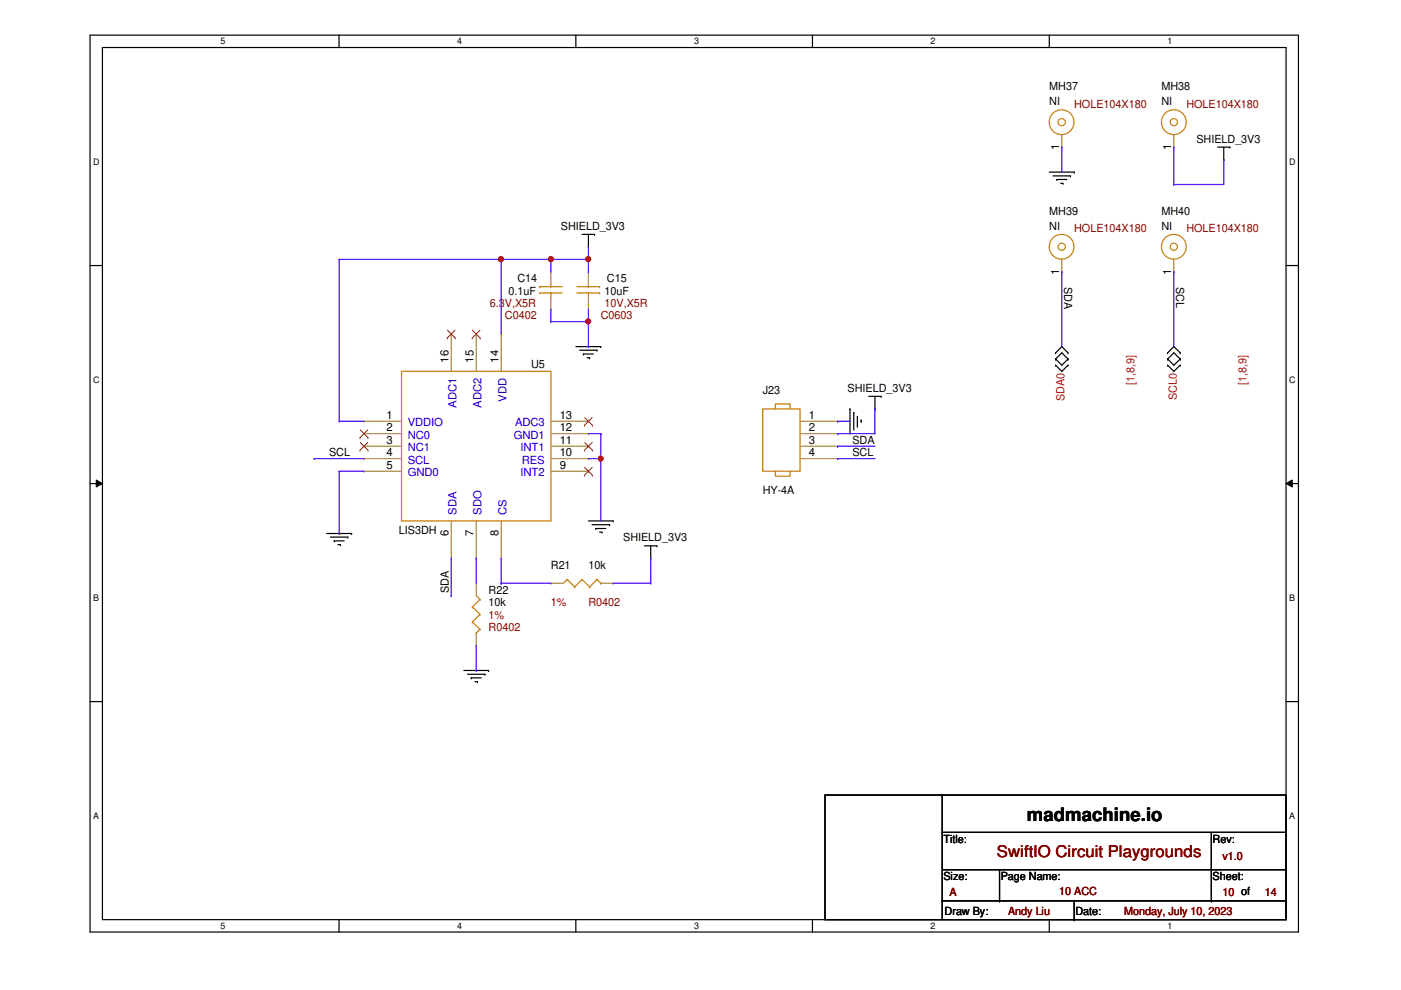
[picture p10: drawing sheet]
<svg xmlns="http://www.w3.org/2000/svg" width="297mm" height="210mm" viewBox="0 0 297 210" stroke-linecap="round" stroke-linejoin="round" font-family="sans-serif">
<path d="M19.1 7.5h256.2v190.1h-256.2zM21.7 10.1h251v184.9h-251z" fill="none" stroke="#000" stroke-width=".25"/>
<g fill="#fff">
<path d="M46.8 7.7h1v2.1h-1z"/>
<path d="M46.8 195.2h1v2.2h-1z"/>
</g>
<path d="M71.9 7.5v2.6M71.9 195v2.6" fill="none" stroke="#000" stroke-width=".25"/>
<g fill="#fff">
<path d="M96.9 7.7h1.1v2.1h-1.1z"/>
<path d="M96.9 195.2h1.1v2.2h-1.1z"/>
</g>
<path d="M122.1 7.5v2.6M122.1 195v2.6" fill="none" stroke="#000" stroke-width=".25"/>
<g fill="#fff">
<path d="M147.2 7.7h1v2.1h-1z"/>
<path d="M147.2 195.2h1v2.2h-1z"/>
</g>
<path d="M172.3 7.5v2.6M172.3 195v2.6" fill="none" stroke="#000" stroke-width=".25"/>
<g fill="#fff">
<path d="M197.3 7.7h1v2.1h-1z"/>
<path d="M197.3 195.2h1v2.2h-1z"/>
</g>
<path d="M222.5 7.5v2.6M222.5 195v2.6" fill="none" stroke="#000" stroke-width=".25"/>
<g fill="#fff">
<path d="M247.5 7.7h1v2.1h-1z"/>
<path d="M247.5 195.2h1v2.2h-1z"/>
<path d="M19.8 33.2h1.3v2.1h-1.3z"/>
<path d="M273.3 33.2h1.4v2.1h-1.4z"/>
<path d="M19.8 79.4h1.3v2.1h-1.3z"/>
<path d="M273.3 79.4h1.4v2.1h-1.4z"/>
</g>
<path d="M19.1 56.3h2.6M272.7 56.3h2.6" fill="none" stroke="#000" stroke-width=".25"/>
<g fill="#fff">
<path d="M19.8 125.6h1.2v2.2h-1.2z"/>
<path d="M273.3 125.6h1.3v2.2h-1.3z"/>
</g>
<path d="M19.1 102.5h2.6M272.7 102.5h2.6" fill="none" stroke="#000" stroke-width=".25"/>
<path d="M20.4 101.8l1.3 .7-1.3 .8zM272.7 102.5l1.3-.7v1.5z" fill="#000"/>
<path d="M20.4 101.8l1.3 .7-1.3 .8zM272.7 102.5l1.3-.7v1.5z" fill="none" stroke="#000" stroke-width=".21"/>
<g fill="#fff">
<path d="M19.8 171.9h1.2v2.1h-1.2z"/>
<path d="M273.3 171.9h1.3v2.1h-1.3z"/>
</g>
<g fill="none" stroke="#000" stroke-width=".25">
<path d="M222.5 36.5h5.3M223.3 37.3h3.6M224.1 38.1h.1M224.1 38.1h2.1M224.9 38.9h.5M225.4 38.9h.1M226.9 37.3h.1M227.8 36.5h.1M258.1 31.2h2.7M259.5 33.9h.1M259.5 31.2v2.7M260.8 31.2h.1"/>
<path d="M123.4 49.7h2.7M124.8 52.3h.1M124.8 49.7v2.6M126.1 49.7h.1M122.1 73.5h5.3M122.9 74.3h3.7M123.7 75.1h.1M123.7 75.1h2.1M124.5 75.9h.5M125 75.9h.1M126.6 74.3h.1M127.4 73.5h.1"/>
<path d="M223.8 74.8h.1M223.8 76.1h.1M223.8 77.4h.1M223.8 74.8l1.3-1.3 1.3 1.3M223.8 76.1l1.3-1.3 1.3 1.3M223.8 77.4l1.3 1.3 1.3-1.3M223.8 76.1l1.3 1.3 1.3-1.3M226.4 74.8h.1M226.4 76.1h.1M226.4 77.4h.1M247.6 74.8h.1M247.6 76.1h.1"/>
<path d="M247.6 77.4h.1M247.6 74.8l1.3-1.3 1.3 1.3M247.6 76.1l1.3-1.3 1.3 1.3M247.6 77.4l1.3 1.3 1.3-1.3M247.6 76.1l1.3 1.3 1.3-1.3M250.2 74.8h.1M250.2 76.1h.1M250.2 77.4h.1M180.2 86.7h.1M180.2 86.7v5.2M181 87.5h.1M181 87.5v3.7"/>
<path d="M181.8 90.4h.1M181.8 88.3v2.1M182.6 89.1h.1M182.6 89.1v.5M184.2 84h2.6M185.5 86.7h.1M185.5 84v2.7M186.8 84h.1M69.3 113.1h5.2M70.1 113.9h3.6M70.9 114.7h.1M70.9 114.7h2.1"/>
<path d="M71.6 115.5h.6M72.2 115.5h.1M73.7 113.9h.1M74.5 113.1h.1M124.8 110.4h5.2M125.5 111.3h3.7M126.3 112.1h.1M126.3 112.1h2.1M127.1 112.8h.5M127.6 112.8h.1M129.2 111.3h.1M130 110.4h.1"/>
<path d="M136.6 115.7h2.7M138 118.4h.1M138 115.7v2.7M139.3 115.7h.1M19.1 148.8h2.6M98.3 142.2h5.3M99.1 143h3.7M99.9 143.7h.1M99.9 143.7h2.1M100.7 144.5h.5M101.2 144.5h.1M102.8 143h.1"/>
<path d="M103.6 142.2h.1M272.7 148.8h2.6M174.9 168.6h97.8v26.4h-97.8zM199.8 168.6h.1M199.8 168.6v26.4M199.8 176.5h72.9M256.8 176.5v14.5M272.7 176.5h.1M199.8 191h.1M199.8 191h72.9M199.8 184.4h72.9M211.9 191h.1"/>
<path d="M211.9 184.4v6.6M227.8 195h.1M227.8 191v4M256.8 184.4h.1M256.8 191h.1M272.7 184.4h.1"/>
</g>
<g fill="none" stroke="#cc8006" stroke-width=".25">
<path d="M85.1 78.7h31.7v31.7h-31.7zM114.4 60.8h.1M114.4 62.1h.1M114.4 60.8h4.8M114.4 62.1h4.8M116.8 62.1h.1M116.8 60.8h.1M116.8 60.3v.5M116.8 62.1v.8M122.3 60.8h4.8M122.3 62.1h4.8M124.8 62.1h.1"/>
<path d="M124.8 60.8h.1M124.8 60.3v.5M124.8 62.1v.8M127.1 60.8h.1M127.1 62.1h.1M161.7 86.7h7.9v13.2h-7.9zM164.4 99.9v1.1h3.1v-1.1M164.4 86.7v-1.1h3.1v1.1M100.2 128.7h.1M100.2 131.9h.1M100.2 128.7l1.6 1.6M100.2 131.9l1.6 1.5"/>
<path d="M101 134.2h.1M101 126.3l.8 .8M101.8 127.1h.1M101.8 130.3h.1M101.8 133.4h.1M101.8 127.1l-1.6 1.6M101.8 130.3l-1.6 1.6M101.8 133.4l-.8 .8M120.3 122.9h.1M120.3 122.9l-.8 .8M120.3 122.9l1.5 1.6M121.8 124.5h.1"/>
<path d="M123.4 122.9h.1M123.4 122.9l-1.6 1.6M123.4 122.9l1.6 1.6M125 124.5h.1M126.6 122.9h.1M126.6 122.9l-1.6 1.6M126.6 122.9l.8 .8M127.4 123.7h.1"/>
<circle cx="225.1" cy="25.9" r="2.63"/>
<circle cx="225.1" cy="25.9" r=".77"/>
<circle cx="248.9" cy="25.9" r="2.63"/>
<circle cx="248.9" cy="25.9" r=".76"/>
<circle cx="225.1" cy="52.3" r="2.63"/>
<circle cx="225.1" cy="52.3" r=".77"/>
<circle cx="248.9" cy="52.3" r="2.63"/>
<circle cx="248.9" cy="52.3" r=".76"/>
</g>
<g fill="none" stroke="#a84" stroke-width=".25">
<path d="M225.1 31.2h.1M225.1 28.6v2.6M248.9 31.2h.1M248.9 28.6v2.6M116.8 57.6h.1M116.8 57.6v2.7M124.8 57.6h.1M124.8 57.6v2.7M225.1 57.6h.1M225.1 55v2.6M248.9 57.6h.1M248.9 55v2.6"/>
<path d="M95.7 70.8h.1M95.7 70.8v7.9M101 70.8h.1M101 70.8v7.9M106.3 70.8h.1M106.3 70.8v7.9M116.8 65.5h.1M116.8 62.9v2.6M124.8 65.5h.1M124.8 62.9v2.6M77.2 89.3h.1M77.2 91.9h.1"/>
<path d="M77.2 94.6h.1M77.2 97.2h.1M77.2 99.9h.1M77.2 89.3h7.9M77.2 91.9h7.9M77.2 94.6h7.9M77.2 97.2h7.9M77.2 99.9h7.9M116.8 89.3h8M116.8 91.9h8M116.8 94.6h8M116.8 97.2h8"/>
<path d="M116.8 99.9h8M124.8 99.9h.1M124.8 97.2h.1M124.8 94.6h.1M124.8 91.9h.1M124.8 89.3h.1M169.6 89.3h8M169.6 91.9h8M169.6 94.6h8M169.6 97.2h8M177.6 89.3h.1M177.6 91.9h.1"/>
<path d="M177.6 94.6h.1M177.6 97.2h.1M95.7 118.4h.1M95.7 110.4v8M101 118.4h.1M101 110.4v8M106.3 118.4h.1M106.3 110.4v8M101 123.7h.1M101 136.9h.1M101 123.7v2.6M101 134.2v2.7"/>
<path d="M116.8 123.7h.1M116.8 123.7h2.7M127.4 123.7h2.6M130 123.7h.1"/>
</g>
<g fill="none" stroke="#804000" stroke-width=".21">
<path d="M94.8 71.7h.1M94.9 70l1.6 1.7M96.5 70l-1.7 1.7M96.5 71.7h.1M100.1 71.7h.1M100.2 70l1.6 1.7M101.8 70l-1.7 1.7M101.8 71.7h.1M76.3 92.8h.1M76.3 95.5h.1M76.4 91.1l1.6 1.7M76.4 93.8l1.6 1.7"/>
<path d="M78 91.1l-1.7 1.7M78 93.8l-1.7 1.7M78 92.8h.1M78 95.5h.1M123.9 95.5h.1M123.9 90.2h.1M124 99.1l1.6 1.7M124 93.8l1.6 1.7M124 88.5l1.6 1.7M125.6 99.1l-1.7 1.7M125.6 93.8l-1.7 1.7M125.6 88.5l-1.7 1.7"/>
<path d="M125.6 95.5h.1M125.6 90.2h.1M123.9 100.8h.1M125.6 100.8h.1"/>
</g>
<g fill="none" stroke="#4200ff" stroke-width=".25">
<path d="M66.6 97.2h.1M66.6 97.2h10.6M124.8 91.9h2.6M124.8 97.2h2.6M127.4 91.9h.1M127.4 97.2h.1M127.4 91.9v18.5M177.6 89.3h.1M177.6 91.9h.1M177.6 94.6h.1M177.6 97.2h.1M177.6 89.3h2.6"/>
<path d="M177.6 94.6h7.9M177.6 97.2h7.9M185.5 86.7h.1M185.5 86.7v5.2h-7.9M95.7 118.4v7.9M95.7 126.3h.1"/>
</g>
<circle cx="127.3" cy="97.2" r=".5" fill="#f00"/>
<circle cx="127.3" cy="97.2" r=".5" fill="none" stroke="#f00" stroke-width=".25"/>
<path d="M124.8 55h.1M124.8 52.3v2.7M116.8 68.2h.1M116.8 65.5v2.7M116.8 68.2h8M124.8 68.2h.1M124.8 65.5v2.7" fill="none" stroke="#4200ff" stroke-width=".25"/>
<circle cx="124.7" cy="68.2" r=".51" fill="#f00"/>
<circle cx="124.7" cy="68.2" r=".51" fill="none" stroke="#f00" stroke-width=".25"/>
<path d="M106.3 55h.1M106.3 55v15.8M124.8 73.5h.1M124.8 68.2v5.3" fill="none" stroke="#4200ff" stroke-width=".25"/>
<circle cx="106.2" cy="54.9" r=".51" fill="#f00"/>
<circle cx="106.2" cy="54.9" r=".51" fill="none" stroke="#f00" stroke-width=".25"/>
<path d="M106.3 55h10.5M116.8 55h.1M124.8 57.6h.1M124.8 55v2.6" fill="none" stroke="#4200ff" stroke-width=".25"/>
<circle cx="124.7" cy="54.9" r=".51" fill="#f00"/>
<circle cx="124.7" cy="54.9" r=".51" fill="none" stroke="#f00" stroke-width=".25"/>
<path d="M116.8 55h.1M116.8 55v2.6" fill="none" stroke="#4200ff" stroke-width=".25"/>
<circle cx="116.8" cy="54.9" r=".51" fill="#f00"/>
<circle cx="116.8" cy="54.9" r=".51" fill="none" stroke="#f00" stroke-width=".25"/>
<g fill="none" stroke="#4200ff" stroke-width=".25">
<path d="M225.1 31.2h.1M225.1 31.2v5.3M248.9 31.2h.1M248.9 39.1h.1M248.9 31.2v7.9M259.5 33.9h.1M259.5 33.9v5.2h-10.6M71.9 55h.1M71.9 55h34.4M71.9 55v34.3M106.3 55h.1M116.8 55h8"/>
<path d="M124.8 55h.1M225.1 57.6h.1M225.1 57.6v15.9M248.9 57.6h.1M248.9 57.6v15.9M71.9 89.3h.1M71.9 99.9h.1M71.9 89.3h5.3M71.9 99.9v13.2M71.9 99.9h5.3M71.9 113.1h.1M101 118.4h.1"/>
<path d="M101 118.4v5.3M106.3 118.4v5.3M138 118.4h.1M138 118.4v5.3M101 136.9v5.3M106.3 123.7h.1M106.3 123.7h10.5M130 123.7h8M138 123.7h.1M101 142.2h.1"/>
</g>
<circle cx="127.3" cy="97.2" r=".5" fill="#f00"/>
<circle cx="127.3" cy="97.2" r=".5" fill="none" stroke="#f00" stroke-width=".25"/>
<circle cx="124.7" cy="68.2" r=".51" fill="#f00"/>
<circle cx="124.7" cy="68.2" r=".51" fill="none" stroke="#f00" stroke-width=".25"/>
<circle cx="106.2" cy="54.9" r=".51" fill="#f00"/>
<circle cx="106.2" cy="54.9" r=".51" fill="none" stroke="#f00" stroke-width=".25"/>
<circle cx="124.7" cy="54.9" r=".51" fill="#f00"/>
<circle cx="124.7" cy="54.9" r=".51" fill="none" stroke="#f00" stroke-width=".25"/>
<circle cx="116.8" cy="54.9" r=".51" fill="#f00"/>
<circle cx="116.8" cy="54.9" r=".51" fill="none" stroke="#f00" stroke-width=".25"/>
<text font-size="3.9" x="217.7" y="174.1">madmachine.io</text>
<text font-size="3.4" fill="#800000" x="211.4" y="181.7">SwiftIO Circuit Playgrounds</text>
<g font-size="2.4">
<text x="222.5" y="19.1">MH37</text>
<text x="222.5" y="22.3">NI</text>
<text x="246.3" y="19.1">MH38</text>
<text x="246.3" y="22.3">NI</text>
<text x="224.6" y="31.8" transform="rotate(-90 224.6 31.8)">1</text>
<text x="248.3" y="31.8" transform="rotate(-90 248.3 31.8)">1</text>
<text x="253.7" y="30.2">SHIELD_3V3</text>
<text x="222.5" y="45.6">MH39</text>
<text x="246.3" y="45.6">MH40</text>
<text x="118.9" y="48.7">SHIELD_3V3</text>
<text x="222.5" y="48.7">NI</text>
<text x="246.3" y="48.7">NI</text>
<text x="109.7" y="59.8">C14</text>
<text x="128.7" y="59.8">C15</text>
<text x="224.6" y="58.2" transform="rotate(-90 224.6 58.2)">1</text>
<text x="248.3" y="58.2" transform="rotate(-90 248.3 58.2)">1</text>
<text x="107.8" y="62.5">0.1uF</text>
<text x="128.2" y="62.5">10uF</text>
<text x="225.6" y="60.8" transform="rotate(90 225.6 60.8)">SDA</text>
<text x="249.4" y="60.8" transform="rotate(90 249.4 60.8)">SCL</text>
<text x="95.1" y="76.9" transform="rotate(-90 95.1 76.9)">16</text>
<text x="100.4" y="76.9" transform="rotate(-90 100.4 76.9)">15</text>
<text x="105.7" y="76.9" transform="rotate(-90 105.7 76.9)">14</text>
<text x="112.6" y="78.1">U5</text>
<text x="161.7" y="83.6">J23</text>
<text x="179.7" y="83.1">SHIELD_3V3</text>
<text x="82" y="88.8">1</text>
<text x="118.7" y="88.8">13</text>
<text x="171.5" y="88.8">1</text>
<text x="82" y="91.4">2</text>
<text x="82" y="94.1">3</text>
<text x="118.7" y="94.1">11</text>
<text x="118.7" y="91.4">12</text>
<text x="171.5" y="91.4">2</text>
<text x="171.5" y="94.1">3</text>
<text x="180.7" y="94.1">SDA</text>
<text x="69.8" y="96.7">SCL</text>
<text x="82" y="96.7">4</text>
<text x="82" y="99.4">5</text>
<text x="118.7" y="99.4">9</text>
<text x="118.7" y="96.7">10</text>
<text x="171.5" y="96.7">4</text>
<text x="180.7" y="96.7">SCL</text>
<text x="161.7" y="104.7">HY-4A</text>
<text x="84.6" y="113.2">LIS3DH</text>
<text x="95.1" y="113.7" transform="rotate(-90 95.1 113.7)">6</text>
<text x="100.4" y="113.7" transform="rotate(-90 100.4 113.7)">7</text>
<text x="105.7" y="113.7" transform="rotate(-90 105.7 113.7)">8</text>
<text x="132.1" y="114.8">SHIELD_3V3</text>
<text x="95.2" y="125.8" transform="rotate(-90 95.2 125.8)">SDA</text>
<text x="103.6" y="125.9">R22</text>
<text x="116.8" y="120.6">R21</text>
<text x="124.8" y="120.6">10k</text>
<text x="103.6" y="128.5">10k</text>
<text x="200" y="178.7">Title:</text>
<text x="257.1" y="178.7">Rev:</text>
<text x="200" y="186.6">Size:</text>
<text x="212.2" y="186.6">Page Name:</text>
<text x="257.1" y="186.6">Sheet:</text>
<text x="200.3" y="194">Draw By:</text>
<text x="228" y="194">Date:</text>
</g>
<g font-size="2.4" fill="#800000">
<text x="227.8" y="22.9">HOLE104X180</text>
<text x="251.5" y="22.9">HOLE104X180</text>
<text x="227.8" y="49.3">HOLE104X180</text>
<text x="251.5" y="49.3">HOLE104X180</text>
<text x="103.9" y="65.1">6.3V,X5R</text>
<text x="128.2" y="65.1">10V,X5R</text>
<text x="107.1" y="67.7">C0402</text>
<text x="127.4" y="67.7">C0603</text>
<text x="103.6" y="131.1">1%</text>
<text x="116.8" y="128.5">1%</text>
<text x="124.8" y="128.5">R0402</text>
<text x="103.6" y="133.8">R0402</text>
<text x="259.2" y="182.4">v1.0</text>
<text x="201.3" y="190.1">A</text>
<text x="224.6" y="189.8">10 ACC</text>
<text x="259.2" y="190.1">10 of</text>
<text x="268.2" y="190.1">14</text>
<text x="213.7" y="194">Andy Liu</text>
<text x="238.3" y="194">Monday, July 10, 2023</text>
</g>
<g font-size="2.4" fill="#f00">
<text x="240.5" y="81.7" transform="rotate(-90 240.5 81.7)">[1,8,9]</text>
<text x="264.3" y="81.7" transform="rotate(-90 264.3 81.7)">[1,8,9]</text>
<text x="225.7" y="85.1" transform="rotate(-90 225.7 85.1)">SDA0</text>
<text x="249.5" y="84.8" transform="rotate(-90 249.5 84.8)">SCL0</text>
</g>
<g font-size="2.4" fill="#00c">
<text x="96.8" y="86.5" transform="rotate(-90 96.8 86.5)">ADC1</text>
<text x="102.1" y="86.5" transform="rotate(-90 102.1 86.5)">ADC2</text>
<text x="107.4" y="85.1" transform="rotate(-90 107.4 85.1)">VDD</text>
<text x="86.4" y="90.4">VDDIO</text>
<text x="86.4" y="93">NC0</text>
<text x="86.4" y="95.7">NC1</text>
<text x="108.9" y="93">GND1</text>
<text x="109.2" y="90.4">ADC3</text>
<text x="110.4" y="95.7">INT1</text>
<text x="86.4" y="98.3">SCL</text>
<text x="86.4" y="101">GND0</text>
<text x="110.4" y="101">INT2</text>
<text x="110.7" y="98.3">RES</text>
<text x="96.8" y="109.1" transform="rotate(-90 96.8 109.1)">SDA</text>
<text x="102.1" y="109.1" transform="rotate(-90 102.1 109.1)">SDO</text>
<text x="107.4" y="109.1" transform="rotate(-90 107.4 109.1)">CS</text>
</g>
<g font-size="1.9">
<text x="46.8" y="9.4">5</text>
<text x="96.9" y="9.4">4</text>
<text x="147.2" y="9.4">3</text>
<text x="197.3" y="9.4">2</text>
<text x="247.5" y="9.4">1</text>
<text x="19.8" y="34.9">D</text>
<text x="273.3" y="34.9">D</text>
<text x="19.8" y="81.1">C</text>
<text x="273.3" y="81.1">C</text>
<text x="19.8" y="127.3">B</text>
<text x="273.3" y="127.3">B</text>
<text x="19.8" y="173.6">A</text>
<text x="273.3" y="173.6">A</text>
<text x="46.8" y="196.9">5</text>
<text x="96.9" y="196.9">4</text>
<text x="147.2" y="196.9">3</text>
<text x="197.3" y="196.9">2</text>
<text x="247.5" y="196.9">1</text>
</g>
</svg>
